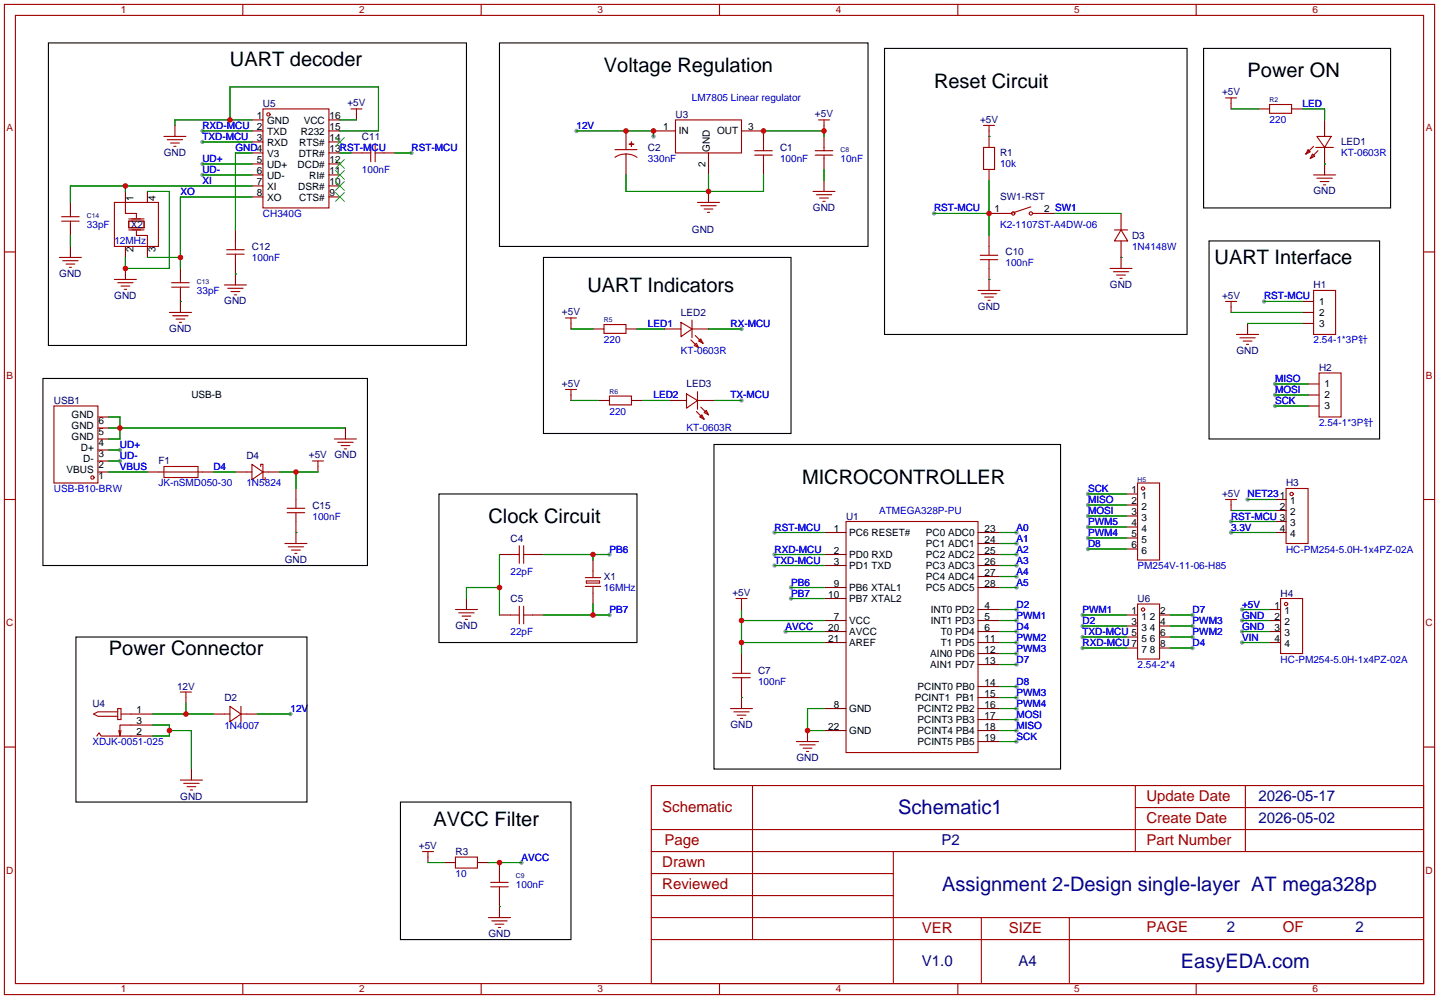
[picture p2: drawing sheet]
<svg xmlns="http://www.w3.org/2000/svg" width="332mm" height="231mm" viewBox="0 0 332 231" stroke-linecap="round" stroke-linejoin="round" font-family="sans-serif">
<g fill="#999">
<circle cx="140.7" cy="142" r=".51"/>
<circle cx="178.8" cy="122.9" r=".51"/>
<circle cx="182.6" cy="135.6" r=".51"/>
<circle cx="182.6" cy="138.2" r=".51"/>
<circle cx="234.7" cy="168.7" r=".51"/>
<circle cx="234.7" cy="166.1" r=".51"/>
<circle cx="234.7" cy="158.5" r=".51"/>
<circle cx="234.7" cy="171.2" r=".51"/>
<circle cx="140.7" cy="128" r=".51"/>
<circle cx="178.8" cy="128" r=".51"/>
<circle cx="178.8" cy="130.6" r=".51"/>
<circle cx="67.1" cy="164.8" r=".51"/>
<circle cx="133.1" cy="30.2" r=".51"/>
<circle cx="150.9" cy="31.5" r=".51"/>
<circle cx="120.4" cy="199.1" r=".51"/>
<circle cx="181.4" cy="145.8" r=".51"/>
<circle cx="234.7" cy="122.9" r=".51"/>
<circle cx="234.7" cy="125.5" r=".51"/>
<circle cx="234.7" cy="128" r=".51"/>
<circle cx="234.7" cy="130.6" r=".51"/>
<circle cx="234.7" cy="133.1" r=".51"/>
<circle cx="234.7" cy="135.6" r=".51"/>
<circle cx="234.7" cy="140.7" r=".51"/>
<circle cx="234.7" cy="143.3" r=".51"/>
<circle cx="234.7" cy="145.8" r=".51"/>
<circle cx="234.7" cy="148.3" r=".51"/>
<circle cx="234.7" cy="150.9" r=".51"/>
<circle cx="234.7" cy="153.4" r=".51"/>
<circle cx="234.7" cy="161" r=".51"/>
<circle cx="234.7" cy="163.6" r=".51"/>
<circle cx="171.2" cy="75.9" r=".51"/>
<circle cx="171.2" cy="92.5" r=".51"/>
<circle cx="215.6" cy="49.3" r=".51"/>
<circle cx="95" cy="35.3" r=".51"/>
<circle cx="46.7" cy="30.2" r=".51"/>
<circle cx="46.7" cy="32.8" r=".51"/>
<circle cx="46.7" cy="37.8" r=".51"/>
<circle cx="46.7" cy="40.4" r=".51"/>
<circle cx="27.7" cy="106.4" r=".51"/>
<circle cx="27.7" cy="103.9" r=".51"/>
<circle cx="291.8" cy="69.6" r=".51"/>
<circle cx="294.4" cy="88.6" r=".51"/>
<circle cx="294.4" cy="91.2" r=".51"/>
<circle cx="294.4" cy="93.7" r=".51"/>
<circle cx="286.8" cy="140.7" r=".51"/>
<circle cx="286.8" cy="143.3" r=".51"/>
<circle cx="286.8" cy="145.8" r=".51"/>
<circle cx="286.8" cy="148.3" r=".51"/>
<circle cx="284.2" cy="122.9" r=".51"/>
<circle cx="284.2" cy="120.4" r=".51"/>
<circle cx="251.2" cy="114" r=".51"/>
<circle cx="251.2" cy="116.6" r=".51"/>
<circle cx="251.2" cy="119.1" r=".51"/>
<circle cx="251.2" cy="121.7" r=".51"/>
<circle cx="251.2" cy="124.2" r=".51"/>
<circle cx="251.2" cy="126.7" r=".51"/>
<circle cx="275.3" cy="142" r=".51"/>
<circle cx="275.3" cy="144.5" r=".51"/>
<circle cx="275.3" cy="147.1" r=".51"/>
<circle cx="275.3" cy="149.6" r=".51"/>
<circle cx="249.9" cy="142" r=".51"/>
<circle cx="249.9" cy="144.5" r=".51"/>
<circle cx="249.9" cy="147.1" r=".51"/>
<circle cx="249.9" cy="149.6" r=".51"/>
<circle cx="288" cy="115.3" r=".51"/>
</g>
<g fill="none" stroke="#a10000" stroke-width=".25">
<path d="M1 1h330.2v228.6h-330.2zM3.6 3.6h325.1v223.5h-325.1zM56 1v2.6M111.1 1v2.6M166.1 1v2.6M221.1 1v2.6M276.2 1v2.6M37.8 31.5h5.1M38.6 32.3h3.6M39.4 33h2M40.1 33.8h.5M60.7 25.1h15.2v22.9h-15.2z"/>
<path d="M81 25.1h2.6M82.3 25.1v1.3M83.6 35.3h2M85.6 33.3v4M86.6 35.3h2M86.6 33.3v4M142 36.3a4.6 4.6 0 0 1 5.1 0M142 34.5h5.1M145.3 33.3h1zM145.8 32.8v1zM156 27.7h15.2v7.6h-15.2zM174.2 34.8h4.1"/>
<path d="M174.2 35.8h4.1M176.3 32.8v2M176.3 35.8v2M188.2 34.8h4.1M188.2 35.8h4.1M189 27.7h2.5M190.2 27.7v1.3M190.2 34v.8M190.2 35.8v.8M227.1 34h2.5v5.1h-2.5zM227.1 29h2.5M228.3 29v1.2"/>
<path d="M283 22.6h2.5M284.2 22.6v1.3M293.1 24.1h5.1v2.1h-5.1zM302 34.5l.5 .6-1 .5zM303 35.6l.5 .5-1 .5zM303.3 33.8l-1.8 1.8M303.8 34h4M304 31.5h3.3l-1.5 2.5zM304.3 34.8l-1.8 1.8M1 58.2h2.6M13.7 59.4h5.1M14.2 51.1h4.1"/>
<path d="M14.2 50h4.1M16.3 49.3v.7M16.3 51.1v.7M26.4 46.7h10.2v10.2h-10.2zM29 46.7v2.6h2.5v1M29.7 51.1h3.6v1.5h-3.6zM29.7 53.1h3.6M29.7 50.5h3.6M31.5 53.3v1.1h2.5v2.5M52.3 58.7h4.1M52.3 57.7h4.1M54.4 55.6v2.1"/>
<path d="M54.4 58.7v2M161 46.7h5.1M161.8 47.5h3.6M162.6 48.3h2M163.3 49h.5M187.7 44.2h5.1M188.5 45h3.5M189.2 45.7h2.1M190 46.5h.5M226.3 59.9h4.1M226.3 58.9h4.1M228.3 56.9v2"/>
<path d="M228.3 59.9v2.1M238 47.8l-4.6 1.5h-2.5M238.5 49.3h2.5M257.3 53.1h3M258.8 53.1l1.5 2.5h-3zM303.3 40.4h5.1M304 41.1h3.6M304.8 41.9h2M305.6 42.7h.5M328.7 58.2h2.5M14.5 60.2h3.5M15.2 61h2.1"/>
<path d="M16 61.7h.5M26.4 64.5h5.1M27.2 65.3h3.5M27.9 66h2.1M28.7 66.8h.5M39.1 72.1h5.1M39.6 65.3h4.1M39.6 66.3h4.1M39.9 72.9h3.5M40.6 73.7h2.1M41.4 74.4h.5M41.7 64.5v.8"/>
<path d="M41.7 66.3v.8M51.8 65.8h5.1M52.6 66.5h3.5M53.3 67.3h2.1M54.1 68.1h.5M130.6 73.4h2.5M131.8 73.4v1.3M139.4 74.9h5.1v2.1h-5.1zM157.2 74.4l2.6 1.5-2.6 1.8zM159.5 78.5l1.8 1.8M159.8 73.9v4.1M160.3 79.8l.5-.6 .5 1.1z"/>
<path d="M160.5 77.5l1.8 1.7M161.3 78.7l.5-.5 .5 1zM225.8 67.1h5.1M226.6 67.8h3.5M227.3 68.6h2.1M228.1 69.3h.5M256.3 62h5.1M257 62.7h3.6M257.8 63.5h2M258.6 64.3h.5M283 69.6h2.5M284.2 69.6v1.3"/>
<path d="M285.5 77.2h5.1M286.3 78h3.5M287 78.7h2.1M287.8 79.5h.5M303.3 67.1h5.1v10.1h-5.1zM12.4 93.7h10.2v17.8h-10.2zM130.6 89.9h2.5M131.8 89.9v1.3M140.7 91.4h5.1v2.1h-5.1zM158.5 90.9l2.5 1.6-2.5 1.7zM160.8 95l1.8 1.8M161 90.4v4.1"/>
<path d="M161.8 94l1.8 1.8M162.1 95.8l.5 1-1.1-.5zM162.6 95.2l.5-.5 .5 1.1zM304.5 86.1h5.1v10.2h-5.1zM1 115.3h2.6M36.6 109h10.1M37.8 107.7h7.9v2.5h-7.9zM56.9 109h1.3M58.2 107.2l2.5 1.8-2.5 1.7zM60.2 107.7v-.5h.5v3.5h.5v-.5M60.7 109h1.3M66.3 118.4h4.1"/>
<path d="M66.3 117.3h4.1M68.3 115.3v2M68.3 118.4v2M72.1 106.4h2.6M73.4 106.4v1.3M77.2 101.3h5.1M78 102.1h3.5M78.7 102.9h2.1M79.5 103.6h.5M262.6 111.5h5.1v17.8h-5.1zM283 115.3h2.5M284.2 115.3v1.3"/>
<path d="M296.9 112.8h5.1v12.7h-5.1zM328.7 115.3h2.5M65.8 125.5h5.1M66.5 126.2h3.6M67.3 127h2M68.1 127.8h.5M117.9 128h2M119.9 126v4M119.9 140v4M120.9 126v4M120.9 140v4M120.9 128h2"/>
<path d="M135.1 133.3h3.6M135.1 135.4h3.6M135.4 134.1h3v.5h-3zM136.9 131.8v1.5M136.9 135.4v1.5M169.9 138.2h2.6M171.2 138.2v1.2M195.3 120.4h30.5v53.3h-30.5zM262.6 139.4h5.1v12.7h-5.1zM295.7 138.2h5v12.7h-5zM41.7 159.8h2.5M42.9 159.8v1.2"/>
<path d="M105.2 140.7h5M105.9 141.5h3.6M106.7 142.2h2M107.4 143h.5M117.9 142h2M120.9 142h2M169.2 156.5h4M169.2 155.4h4M171.2 153.4v2M171.2 156.5v2M1 172.5h2.6M22.4 169.9l.5-.7 .5 .7h6.8"/>
<path d="M27.2 163.6h.7v2.5h-.7zM27.2 164.3h-4.6l-1 .5 1 .6h4.6M27.9 164.8h2.3M27.9 168.7l-.2 1.2M30.2 167.4h-2.5v2.5l-.3-1.2M51.8 164.8h1.3M53.1 163.1l2.5 1.7-2.5 1.8zM55.6 164.8h1.3M55.6 163.1v3.5M168.7 163.6h5M169.4 164.3h3.6M170.2 165.1h2"/>
<path d="M170.9 165.9h.5M183.9 171.2h5.1M184.7 172h3.5M185.4 172.7h2.1M186.2 173.5h.5M328.7 172.5h2.5M41.7 180.1h5M42.4 180.8h3.6M43.2 181.6h2M43.9 182.4h.5M97.5 196.6h2.6M98.8 196.6v1.3"/>
<path d="M105.2 197.9h5v2.5h-5zM150.4 181.4h178.3v45.7h-178.3zM150.4 196.6h178.3M150.4 191.5h178.3M173.7 181.4v35.5M206.2 196.6v30.5M262.1 181.4v15.2M262.1 186.4h66.6M287.5 181.4v15.2M112.8 211.8h5.1M113.3 204.7h4M113.3 203.7h4"/>
<path d="M113.5 212.6h3.6M114.3 213.4h2M115.1 214.1h.5M115.3 201.7v2M115.3 204.7v2.1M150.4 201.7h55.8M150.4 216.9h178.3M150.4 211.8h178.3M150.4 206.8h55.8M226.6 211.8v15.3M246.9 211.8v15.3M56 227.1v2.5"/>
<path d="M111.1 227.1v2.5M166.1 227.1v2.5M221.1 227.1v2.5M276.2 227.1v2.5"/>
<circle cx="62" cy="26.4" r=".38"/>
<circle cx="233.9" cy="49.3" r=".38"/>
<circle cx="238" cy="49.3" r=".38"/>
<circle cx="21.3" cy="110.2" r=".38"/>
<circle cx="263.9" cy="112.8" r=".38"/>
<circle cx="298.2" cy="114" r=".38"/>
<circle cx="296.9" cy="139.4" r=".38"/>
<circle cx="263.9" cy="140.7" r=".38"/>
</g>
<g fill="none" stroke="#870000" stroke-width=".25">
<path d="M40.4 29v2.5M58.2 30.2h2.5M58.2 27.7h2.5M58.2 32.8h2.5M58.2 35.3h2.5M58.2 37.8h2.5M75.9 30.2h2.6M75.9 27.7h2.6M75.9 32.8h2.6M75.9 35.3h2.6M75.9 37.8h2.6M81 35.3h2.6"/>
<path d="M82.3 26.4v1.3M88.6 35.3h2.6M144.5 30.2v4.3M144.5 35.6v4.8M150.9 30.2h5.1M163.6 35.3v5.1M171.2 30.2h5.1v2.6M176.3 37.8v2.6M190.2 29v1.2M190.2 31.5v2.5M190.2 36.6v2.5M228.3 30.2v3.8"/>
<path d="M228.3 39.1v2.6M284.2 23.9v1.2M290.6 25.1h2.5M298.2 25.1h2.5M305.8 27.7v3.8M305.8 34v6.4M16.3 46.7v2.6M16.3 51.8v2.6M16.3 56.9v2.5M29 44.2v2.5M29 56.9v2.5M34 44.2v2.5"/>
<path d="M34 56.9v2.5M54.4 53.1v2.5M58.2 40.4h2.5M58.2 42.9h2.5M58.2 45.5h2.5M75.9 40.4h2.6M75.9 42.9h2.6M75.9 45.5h2.6M163.6 44.2v2.5M190.2 41.7v2.5M228.3 49.3h2.6M228.3 54.4v2.5"/>
<path d="M241 49.3h2.6M258.8 49.3v3.8M258.8 55.6v6.4M29 62v2.5M41.7 62v2.5M41.7 67.1v5M54.4 60.7v5.1M131.8 74.7v1.2M136.9 75.9h2.5M144.5 75.9h2.6M153.4 75.9h3.8M159.8 75.9h3.8"/>
<path d="M228.3 62v5.1M284.2 70.9v1.2M288 74.7v2.5M300.7 74.7h2.6M300.7 69.6h2.6M300.7 72.1h2.6M22.6 98.8h2.5M22.6 96.3h2.5M79.8 98.8v2.5M131.8 91.2v1.3M138.2 92.5h2.5M145.8 92.5h2.5"/>
<path d="M154.7 92.5h3.8M161 92.5h3.8M302 93.7h2.5M302 88.6h2.5M302 91.2h2.5M22.6 109h2.5M22.6 106.4h2.5M22.6 103.9h2.5M22.6 101.3h2.5M34 109h2.6M46.7 109h2.6M54.4 109h2.5"/>
<path d="M62 109h2.5M68.3 112.8v2.5M73.4 107.7v1.3M260.1 114h2.5M260.1 116.6h2.5M260.1 119.1h2.5M284.2 116.6v1.3M294.4 115.3h2.5M294.4 117.9h2.5M68.3 120.4v5.1M107.7 138.2v2.5M115.3 128h2.6"/>
<path d="M122.9 128h2.6M136.9 129.3v2.5M136.9 136.9v2.5M171.2 139.4v1.3M190.2 122.9h5.1M190.2 128h5.1M190.2 130.6h5.1M190.2 135.6h5.1M190.2 138.2h5.1M225.8 122.9h5.1M225.8 128h5.1M225.8 130.6h5.1"/>
<path d="M225.8 135.6h5.1M225.8 125.5h5.1M225.8 133.1h5.1M260.1 121.7h2.5M260.1 124.2h2.5M260.1 126.7h2.5M294.4 122.9h2.5M294.4 120.4h2.5M115.3 142h2.6M122.9 142h2.6M171.2 150.9v2.5M171.2 158.5v5.1"/>
<path d="M190.2 143.3h5.1M190.2 145.8h5.1M190.2 148.3h5.1M225.8 140.7h5.1M225.8 143.3h5.1M225.8 145.8h5.1M225.8 148.3h5.1M225.8 150.9h5.1M225.8 153.4h5.1M225.8 158.5h5.1M260.1 142h2.5M260.1 149.6h2.5"/>
<path d="M260.1 144.5h2.5M260.1 147.1h2.5M267.7 142h2.6M267.7 149.6h2.6M267.7 144.5h2.6M267.7 147.1h2.6M293.1 140.7h2.6M293.1 143.3h2.6M293.1 145.8h2.6M293.1 148.3h2.6M30.2 164.8h5.1M30.2 167.4h5.1"/>
<path d="M30.2 169.9h5.1M42.9 161v1.3M44.2 177.5v2.6M49.3 164.8h2.5M56.9 164.8h2.5M186.4 168.7v2.5M190.2 163.6h5.1M190.2 168.7h5.1M225.8 163.6h5.1M225.8 161h5.1M225.8 166.1h5.1M225.8 168.7h5.1"/>
<path d="M225.8 171.2h5.1M98.8 197.9v1.2M102.6 199.1h2.6M110.2 199.1h2.6M115.3 199.1v2.6M115.3 206.8v5"/>
</g>
<g fill="none" stroke="#008700" stroke-width=".25">
<path d="M46.7 30.2h11.5M46.7 32.8h11.5M46.7 37.8h11.5M53.1 27.7v-7.6h34.3v10.1h-8.9M58.2 27.7h-17.8v1.3M58.2 35.3h-3.8v17.8M78.5 27.7h3.8M78.5 35.3h2.5M91.2 35.3h3.8M133.1 30.2h17.8v1.3M176.3 30.2h13.9v1.3M190.2 39.1v2.6"/>
<path d="M228.3 31.5h.1M284.2 25.1h6.4M300.7 25.1h5.1v2.6M305.8 37.8h.1M16.3 54.4v2.5M29 42.9v1.3M34 44.2h5.1v17.8h-10.1v-2.6M34 59.4h7.7M46.7 40.4h11.5M58.2 45.5h-16.5v16.5M58.2 42.9h-41.9v3.8M144.5 40.4v3.8h31.8v-3.8"/>
<path d="M163.6 40.4v3.8M215.6 49.3h12.7M228.3 41.7v12.7M243.6 49.3h15.2M258.8 59.4h.1M41.7 69.6h.1M54.4 63.2h.1M131.8 75.9h5.1M147.1 75.9h6.3M163.6 75.9h7.6M228.3 64.5h.1M284.2 72.1h16.5"/>
<path d="M288 74.7h12.7M291.8 69.6h8.9M25.1 98.8h54.7M25.1 96.3h2.6v5h-2.6M131.8 92.5h6.4M148.3 92.5h6.4M164.8 92.5h6.4M294.4 88.6h7.6M294.4 91.2h7.6M294.4 93.7h7.6M25.1 106.4h2.6M25.1 109h8.9"/>
<path d="M25.1 103.9h2.6M49.3 109h5.1M64.5 109h8.9M68.3 109v3.8M251.2 114h8.9M251.2 116.6h8.9M251.2 119.1h8.9M284.2 117.9h10.2M288 115.3h6.4M68.3 122.9h.1M115.3 135.6h-7.6v2.6M115.3 128v14"/>
<path d="M125.5 128h15.2M136.9 128v1.3M136.9 139.4v2.6M178.8 122.9h11.4M178.8 128h11.4M178.8 130.6h11.4M182.6 135.6h7.6M182.6 138.2h7.6M230.9 135.6h3.8M230.9 122.9h3.8M230.9 128h3.8M230.9 130.6h3.8"/>
<path d="M230.9 125.5h3.8M230.9 133.1h3.8M251.2 121.7h8.9M251.2 124.2h8.9M251.2 126.7h8.9M284.2 122.9h10.2M284.2 120.4h10.2M125.5 142h15.2M171.2 140.7v10.2M171.2 143.3h19M171.2 148.3h19M181.4 145.8h8.8"/>
<path d="M230.9 158.5h3.8M230.9 143.3h3.8M230.9 148.3h3.8M230.9 145.8h3.8M230.9 140.7h3.8M230.9 150.9h3.8M230.9 153.4h3.8M249.9 142h10.2M249.9 144.5h10.2M249.9 147.1h10.2M249.9 149.6h10.2M270.3 142h5"/>
<path d="M270.3 144.5h5M270.3 147.1h5M270.3 149.6h5M286.8 143.3h6.3M286.8 148.3h6.3M286.8 145.8h6.3M286.8 140.7h6.3M35.3 164.8h14M35.3 167.4h3.8v2.5h-3.8M39.1 168.7h5.1v8.8M42.9 162.3v2.5M59.4 164.8h7.7"/>
<path d="M171.2 161h.1M190.2 163.6h-3.8v5.1h3.8M230.9 168.7h3.8M230.9 163.6h3.8M230.9 166.1h3.8M230.9 171.2h3.8M230.9 161h3.8M98.8 199.1h3.8M112.8 199.1h7.6M115.3 209.3h.1"/>
</g>
<path d="M11.2 9.9h96.5v69.9h-96.5zM115.3 9.9h85.1v47h-85.1zM204.2 11.2h69.9v66h-69.9zM277.9 11.2h43.2v36.8h-43.2zM125.5 59.4h57.1v40.7h-57.1zM279.1 55.6h39.4v45.7h-39.4zM9.9 87.4h74.9v43.2h-74.9zM101.3 114h45.8v34.3h-45.8zM164.8 102.6h80.1v74.9h-80.1zM17.5 147.1h53.4v38.1h-53.4zM92.5 185.2h39.3v31.7h-39.3z" fill="none" stroke="#000" stroke-width=".25"/>
<path d="M77.5 39.4l2 2M77.5 36.8l2 2.1M77.5 31.8l2 2M79.5 39.4l-2 2M79.5 36.8l-2 2.1M79.5 31.8l-2 2M77.5 44.5l2 2M77.5 41.9l2 2M79.5 44.5l-2 2M79.5 41.9l-2 2" fill="none" stroke="#3c3" stroke-width=".25"/>
<g fill="#c00">
<circle cx="186.4" cy="168.7" r=".63"/>
<circle cx="163.6" cy="44.2" r=".63"/>
<circle cx="136.9" cy="142" r=".63"/>
<circle cx="115.3" cy="135.6" r=".63"/>
<circle cx="136.9" cy="128" r=".63"/>
<circle cx="190.2" cy="30.2" r=".63"/>
<circle cx="176.3" cy="30.2" r=".63"/>
<circle cx="144.5" cy="30.2" r=".63"/>
<circle cx="150.9" cy="30.2" r=".63"/>
<circle cx="171.2" cy="143.3" r=".63"/>
<circle cx="171.2" cy="148.3" r=".63"/>
<circle cx="115.3" cy="199.1" r=".63"/>
<circle cx="39.1" cy="168.7" r=".63"/>
<circle cx="42.9" cy="164.8" r=".63"/>
<circle cx="228.3" cy="49.3" r=".63"/>
<circle cx="53.1" cy="27.7" r=".63"/>
<circle cx="29" cy="62" r=".63"/>
<circle cx="41.7" cy="59.4" r=".63"/>
<circle cx="29" cy="42.9" r=".63"/>
<circle cx="27.7" cy="98.8" r=".63"/>
<circle cx="68.3" cy="109" r=".63"/>
</g>
<g font-size="4.6">
<text x="53.1" y="15.3">UART decoder</text>
<text x="139.4" y="16.6">Voltage Regulation</text>
<text x="288" y="17.9">Power ON</text>
<text x="215.6" y="20.4">Reset Circuit</text>
<text x="280.4" y="61.1">UART Interface</text>
<text x="135.6" y="67.4">UART Indicators</text>
<text x="185.2" y="111.9">MICROCONTROLLER</text>
<text x="112.8" y="120.7">Clock Circuit</text>
<text x="25.1" y="151.2">Power Connector</text>
<text x="100.1" y="190.6">AVCC Filter</text>
</g>
<g font-size="4.6" fill="#000080">
<text x="207.4" y="187.8">Schematic1</text>
<text x="217.5" y="205.6">Assignment 2-Design single-layer AT mega328p</text>
<text x="272.6" y="223.4">EasyEDA.com</text>
</g>
<g font-size="3.5" fill="#a00000">
<text x="264.7" y="184.9">Update Date</text>
<text x="152.9" y="187.5">Schematic</text>
<text x="264.7" y="190">Create Date</text>
<text x="153.4" y="195.1">Page</text>
<text x="264.7" y="195.1">Part Number</text>
<text x="152.9" y="200.2">Drawn</text>
<text x="152.9" y="205.3">Reviewed</text>
<text x="212.8" y="215.4">VER</text>
<text x="232.9" y="215.4">SIZE</text>
<text x="264.7" y="215.2">PAGE</text>
<text x="296.2" y="215.2">OF</text>
</g>
<g font-size="3.5" fill="#000080">
<text x="290.6" y="184.9">2026-05-17</text>
<text x="290.6" y="190">2026-05-02</text>
<text x="217.3" y="195.1">P2</text>
<text x="283.3" y="215.2">2</text>
<text x="313" y="215.2">2</text>
<text x="212.8" y="223">V1.0</text>
<text x="235.1" y="223">A4</text>
</g>
<g font-size="2.3" fill="#a00000">
<text x="27.9" y="3">1</text>
<text x="82.9" y="3">2</text>
<text x="138" y="3">3</text>
<text x="193" y="3">4</text>
<text x="248" y="3">5</text>
<text x="303.1" y="3">6</text>
<text x="1.5" y="30.3">A</text>
<text x="329.2" y="30.3">A</text>
<text x="1.5" y="87.4">B</text>
<text x="329.2" y="87.4">B</text>
<text x="1.5" y="144.6">C</text>
<text x="329.1" y="144.6">C</text>
<text x="1.5" y="201.7">D</text>
<text x="329.1" y="201.7">D</text>
<text x="27.9" y="229">1</text>
<text x="82.9" y="229">2</text>
<text x="138" y="229">3</text>
<text x="193" y="229">4</text>
<text x="248" y="229">5</text>
<text x="303.1" y="229">6</text>
</g>
<g font-size="2.3" fill="#00f">
<text x="159.8" y="23.4">LM7805 Linear regulator</text>
<text x="46.7" y="29.8">RXD-MCU</text>
<text x="133.1" y="29.8">12V</text>
<text x="293.1" y="28.5">220</text>
<text x="300.7" y="24.7">LED</text>
<text x="46.7" y="32.3">TXD-MCU</text>
<text x="54.4" y="34.8">GND4</text>
<text x="95" y="34.8">RST-MCU</text>
<text x="46.7" y="37.4">UD+</text>
<text x="46.7" y="39.9">UD-</text>
<text x="83.6" y="39.9">100nF</text>
<text x="149.6" y="37.4">330nF</text>
<text x="180.1" y="37.4">100nF</text>
<text x="194.1" y="37.4">10nF</text>
<text x="230.9" y="38.7">10k</text>
<text x="309.6" y="36.1">KT-0603R</text>
<text x="41.7" y="45">XO</text>
<text x="46.7" y="42.5">XI</text>
<text x="20.1" y="52.6">33pF</text>
<text x="60.7" y="50.1">CH340G</text>
<text x="215.6" y="48.8">RST-MCU</text>
<text x="230.9" y="52.6">K2-1107ST-A4DW-06</text>
<text x="26.4" y="56.4">12MHz</text>
<text x="261.4" y="57.7">1N4148W</text>
<text x="58.2" y="60.2">100nF</text>
<text x="232.2" y="61.5">100nF</text>
<text x="45.5" y="67.9">33pF</text>
<text x="291.8" y="69.1">RST-MCU</text>
<text x="149.6" y="75.5">LED1</text>
<text x="168.7" y="75.5">RX-MCU</text>
<text x="139.4" y="79.3">220</text>
<text x="157.2" y="81.8">KT-0603R</text>
<text x="303.3" y="79.3">2.54-1*3P针</text>
<text x="294.4" y="88.2">MISO</text>
<text x="140.7" y="95.8">220</text>
<text x="150.9" y="92">LED2</text>
<text x="168.7" y="92">TX-MCU</text>
<text x="294.4" y="90.7">MOSI</text>
<text x="294.4" y="93.3">SCK</text>
<text x="158.5" y="99.6">KT-0603R</text>
<text x="304.5" y="98.3">2.54-1*3P针</text>
<text x="27.7" y="106">UD-</text>
<text x="27.7" y="103.4">UD+</text>
<text x="12.4" y="113.6">USB-B10-BRW</text>
<text x="27.7" y="108.5">VBUS</text>
<text x="36.6" y="112.3">JK-nSMD050-30</text>
<text x="49.3" y="108.5">D4</text>
<text x="56.9" y="112.3">1N5824</text>
<text x="251.2" y="113.6">SCK</text>
<text x="72.1" y="119.9">100nF</text>
<text x="202.9" y="118.7">ATMEGA328P-PU</text>
<text x="251.2" y="116.1">MISO</text>
<text x="251.2" y="118.7">MOSI</text>
<text x="284.2" y="119.9">RST-MCU 3</text>
<text x="288" y="114.9">NET231</text>
<text x="178.8" y="122.5">RST-MCU</text>
<text x="234.7" y="122.5">A0</text>
<text x="234.7" y="125">A1</text>
<text x="251.2" y="121.2">PWM5</text>
<text x="251.2" y="123.7">PWM4</text>
<text x="284.2" y="122.5">3.3V</text>
<text x="140.7" y="127.6">PB6</text>
<text x="178.8" y="127.6">RXD-MCU</text>
<text x="178.8" y="130.1">TXD-MCU</text>
<text x="234.7" y="127.6">A2</text>
<text x="234.7" y="130.1">A3</text>
<text x="251.2" y="126.3">D8</text>
<text x="262.6" y="131.4">PM254V-11-06-H85</text>
<text x="296.9" y="127.6">HC-PM254-5.0H-1x4PZ-02A</text>
<text x="117.9" y="132.6">22pF</text>
<text x="139.4" y="136.4">16MHz</text>
<text x="182.6" y="135.2">PB6</text>
<text x="182.6" y="137.7">PB7</text>
<text x="234.7" y="132.6">A4</text>
<text x="234.7" y="135.2">A5</text>
<text x="140.7" y="141.5">PB7</text>
<text x="234.7" y="140.3">D2</text>
<text x="234.7" y="142.8">PWM1</text>
<text x="249.9" y="141.5">PWM1</text>
<text x="275.3" y="141.5">D7</text>
<text x="286.8" y="140.3">+5V</text>
<text x="286.8" y="142.8">GND</text>
<text x="117.9" y="146.6">22pF</text>
<text x="181.4" y="145.3">AVCC</text>
<text x="234.7" y="145.3">D4</text>
<text x="234.7" y="147.9">PWM2</text>
<text x="249.9" y="144.1">D2</text>
<text x="249.9" y="146.6">TXD-MCU 5</text>
<text x="249.9" y="149.1">RXD-MCU7</text>
<text x="275.3" y="144.1">PWM3</text>
<text x="275.3" y="146.6">PWM2</text>
<text x="275.3" y="149.1">D4</text>
<text x="286.8" y="145.3">GND</text>
<text x="286.8" y="147.9">VIN</text>
<text x="234.7" y="150.4">PWM3</text>
<text x="234.7" y="153">D7</text>
<text x="262.6" y="154.2">2.54-2*4</text>
<text x="295.7" y="153">HC-PM254-5.0H-1x4PZ-02A</text>
<text x="175" y="158">100nF</text>
<text x="234.7" y="158">D8</text>
<text x="234.7" y="160.6">PWM3</text>
<text x="67.1" y="164.4">12V</text>
<text x="234.7" y="165.7">MOSI</text>
<text x="234.7" y="163.1">PWM4</text>
<text x="21.3" y="172">XDJK-0051-025</text>
<text x="51.8" y="168.2">1N4007</text>
<text x="234.7" y="168.2">MISO</text>
<text x="234.7" y="170.7">SCK</text>
<text x="105.2" y="202.5">10</text>
<text x="120.4" y="198.7">AVCC</text>
<text x="119.1" y="205">100nF</text>
</g>
<g font-size="2.3" fill="#000080">
<text x="282.1" y="22">+5V</text>
<text x="60.7" y="24.7">U5</text>
<text x="80.2" y="24.6">+5V</text>
<text x="156" y="27.2">U3</text>
<text x="188.2" y="27.1">+5V</text>
<text x="226.3" y="28.4">+5V</text>
<text x="37.8" y="36">GND</text>
<text x="83.6" y="32.3">C11</text>
<text x="149.6" y="34.8">C2</text>
<text x="180.1" y="34.8">C1</text>
<text x="309.6" y="33.6">LED1</text>
<text x="230.9" y="36.1">R1</text>
<text x="230.9" y="46.3">SW1-RST</text>
<text x="303.3" y="44.9">GND</text>
<text x="30.2" y="52.6">X2</text>
<text x="159.7" y="53.8">GND</text>
<text x="187.7" y="48.7">GND</text>
<text x="58.2" y="57.7">C12</text>
<text x="232.2" y="59">C10</text>
<text x="261.4" y="55.2">D3</text>
<text x="13.7" y="63.9">GND</text>
<text x="26.4" y="69">GND</text>
<text x="51.8" y="70.3">GND</text>
<text x="225.8" y="71.6">GND</text>
<text x="256.3" y="66.5">GND</text>
<text x="282.1" y="69">+5V</text>
<text x="303.3" y="66.6">H1</text>
<text x="39.1" y="76.6">GND</text>
<text x="129.7" y="72.8">+5V</text>
<text x="157.2" y="72.9">LED2</text>
<text x="285.5" y="81.7">GND</text>
<text x="129.7" y="89.3">+5V</text>
<text x="158.5" y="89.5">LED3</text>
<text x="304.5" y="85.6">H2</text>
<text x="12.4" y="93.3">USB1</text>
<text x="36.6" y="107.2">F1</text>
<text x="56.9" y="106">D4</text>
<text x="71.3" y="105.8">+5V</text>
<text x="77.2" y="105.8">GND</text>
<text x="296.9" y="112.3">H3</text>
<text x="72.1" y="117.4">C15</text>
<text x="195.3" y="119.9">U1</text>
<text x="282.1" y="114.7">+5V</text>
<text x="117.9" y="125">C4</text>
<text x="65.8" y="130">GND</text>
<text x="139.4" y="133.9">X1</text>
<text x="169.1" y="137.6">+5V</text>
<text x="295.7" y="137.7">H4</text>
<text x="117.9" y="139">C5</text>
<text x="262.6" y="139">U6</text>
<text x="105.1" y="145.2">GND</text>
<text x="175" y="155.5">C7</text>
<text x="40.9" y="159.2">12V</text>
<text x="51.8" y="161.8">D2</text>
<text x="21.3" y="163.1">U4</text>
<text x="168.6" y="168.1">GND</text>
<text x="183.9" y="175.7">GND</text>
<text x="41.6" y="184.6">GND</text>
<text x="96.7" y="196">+5V</text>
<text x="105.2" y="197.4">R3</text>
<text x="112.8" y="216.3">GND</text>
</g>
<g font-size="2.3">
<text x="59.3" y="27.5">1</text>
<text x="59.3" y="30">2</text>
<text x="61.6" y="28.7">GND</text>
<text x="70.1" y="28.7">VCC</text>
<text x="76.1" y="30">15</text>
<text x="76.1" y="27.5">16</text>
<text x="153.1" y="30">1</text>
<text x="172.7" y="30">3</text>
<text x="59.3" y="32.5">3</text>
<text x="61.6" y="31.3">TXD</text>
<text x="61.6" y="33.8">RXD</text>
<text x="69.1" y="33.8">RTS#</text>
<text x="69.5" y="31.3">R232</text>
<text x="76.1" y="35.1">13RST-MCU</text>
<text x="76.1" y="32.5">14</text>
<text x="156.7" y="31">IN</text>
<text x="163.9" y="35" transform="rotate(-90 163.9 35)">GND</text>
<text x="165.6" y="31">OUT</text>
<text x="59.3" y="37.6">5</text>
<text x="59.3" y="40.2">6</text>
<text x="61.6" y="36.3">V3</text>
<text x="61.6" y="38.9">UD+</text>
<text x="61.6" y="41.4">UD-</text>
<text x="68.7" y="38.9">DCD#</text>
<text x="69" y="36.3">DTR#</text>
<text x="71.4" y="41.4">RI#</text>
<text x="76.1" y="40.2">11</text>
<text x="76.1" y="37.6">12</text>
<text x="162.9" y="38.6" transform="rotate(-90 162.9 38.6)">2</text>
<text x="30.8" y="46.5" transform="rotate(-90 30.8 46.5)">1</text>
<text x="35.9" y="46.5" transform="rotate(-90 35.9 46.5)">4</text>
<text x="59.3" y="42.7">7</text>
<text x="59.3" y="45.2">8</text>
<text x="61.6" y="44">XI</text>
<text x="61.6" y="46.5">XO</text>
<text x="68.8" y="44">DSR#</text>
<text x="69.1" y="46.5">CTS#</text>
<text x="76.1" y="45.2">9</text>
<text x="76.1" y="42.7">10</text>
<text x="229.6" y="49">1</text>
<text x="241" y="49">2 SW1</text>
<text x="30.8" y="58.2" transform="rotate(-90 30.8 58.2)">2</text>
<text x="35.9" y="58.2" transform="rotate(-90 35.9 58.2)">3</text>
<text x="304.5" y="70.4">1</text>
<text x="304.5" y="75.5">3</text>
<text x="304.5" y="72.9">2</text>
<text x="305.8" y="89.4">1</text>
<text x="44.2" y="92">USB-B</text>
<text x="305.8" y="94.5">3</text>
<text x="305.8" y="92">2</text>
<text x="16.5" y="101.7">GND</text>
<text x="16.5" y="99.2">GND</text>
<text x="16.5" y="96.6">GND</text>
<text x="22.7" y="100.4">5</text>
<text x="22.7" y="97.9">6</text>
<text x="18.7" y="104.2">D+</text>
<text x="19.2" y="106.8">D-</text>
<text x="22.7" y="105.5">3</text>
<text x="22.7" y="103">4</text>
<text x="15.4" y="109.3">VBUS</text>
<text x="22.7" y="110.6">1</text>
<text x="22.7" y="108">2</text>
<text x="261.2" y="113.8">1</text>
<text x="261.2" y="116.4">2</text>
<text x="261.2" y="118.9">3</text>
<text x="263.6" y="115.1">1</text>
<text x="263.6" y="117.6">2</text>
<text x="295.5" y="117.6">2</text>
<text x="297.9" y="116.4">1</text>
<text x="297.9" y="118.9">2</text>
<text x="192.5" y="122.7">1</text>
<text x="196.1" y="123.7">PC6 RESET#</text>
<text x="213.8" y="123.7">PC0 ADC0</text>
<text x="227.3" y="122.7">23</text>
<text x="227.3" y="125.2">24</text>
<text x="261.2" y="121.4">4</text>
<text x="261.2" y="124">5</text>
<text x="263.6" y="120.2">3</text>
<text x="263.6" y="122.7">4</text>
<text x="263.6" y="125.2">5</text>
<text x="295.5" y="122.7">4</text>
<text x="297.9" y="121.4">3</text>
<text x="297.9" y="124">4</text>
<text x="192.5" y="127.8">2</text>
<text x="192.5" y="130.3">3</text>
<text x="196.1" y="128.8">PD0 RXD</text>
<text x="196.1" y="131.3">PD1 TXD</text>
<text x="213.8" y="126.3">PC1 ADC1</text>
<text x="213.8" y="128.8">PC2 ADC2</text>
<text x="213.8" y="131.3">PC3 ADC3</text>
<text x="227.3" y="127.8">25</text>
<text x="227.3" y="130.3">26</text>
<text x="261.2" y="126.5">6</text>
<text x="263.6" y="127.8">6</text>
<text x="191.2" y="137.9">10</text>
<text x="192.5" y="135.4">9</text>
<text x="196.1" y="136.4">PB6 XTAL1</text>
<text x="213.8" y="133.9">PC4 ADC4</text>
<text x="213.8" y="136.4">PC5 ADC5</text>
<text x="227.3" y="132.9">27</text>
<text x="227.3" y="135.4">28</text>
<text x="192.5" y="143">7</text>
<text x="196.1" y="139">PB7 XTAL2</text>
<text x="214.9" y="141.5">INT0 PD2</text>
<text x="227.3" y="140.5">4</text>
<text x="227.3" y="143">5</text>
<text x="261.2" y="141.8">1</text>
<text x="263.6" y="143">1</text>
<text x="265.5" y="143">2</text>
<text x="267.8" y="141.8">2</text>
<text x="294.2" y="140.5">1</text>
<text x="294.2" y="143">2</text>
<text x="296.6" y="141.8">1</text>
<text x="191.2" y="145.6">20</text>
<text x="191.2" y="148.1">21</text>
<text x="196.1" y="144">VCC</text>
<text x="196.1" y="146.6">AVCC</text>
<text x="196.1" y="149.1">AREF</text>
<text x="214.9" y="144">INT1 PD3</text>
<text x="217.2" y="146.6">T0 PD4</text>
<text x="217.2" y="149.1">T1 PD5</text>
<text x="227.3" y="145.6">6</text>
<text x="227.3" y="148.1">11</text>
<text x="261.2" y="144.3">3</text>
<text x="263.6" y="145.6">3</text>
<text x="263.6" y="148.1">5</text>
<text x="265.5" y="148.1">6</text>
<text x="265.5" y="145.6">4</text>
<text x="267.8" y="149.4">8</text>
<text x="267.8" y="146.8">6</text>
<text x="267.8" y="144.3">4</text>
<text x="294.2" y="145.6">3</text>
<text x="294.2" y="148.1">4</text>
<text x="296.6" y="144.3">2</text>
<text x="296.6" y="146.8">3</text>
<text x="296.6" y="149.4">4</text>
<text x="214.8" y="151.7">AIN0 PD6</text>
<text x="214.8" y="154.2">AIN1 PD7</text>
<text x="227.3" y="150.6">12</text>
<text x="227.3" y="153.2">13</text>
<text x="263.6" y="150.6">7</text>
<text x="265.5" y="150.6">8</text>
<text x="211.2" y="161.8">PCINT1 PB1</text>
<text x="211.8" y="159.3">PCINT0 PB0</text>
<text x="227.3" y="158.3">14</text>
<text x="227.3" y="160.8">15</text>
<text x="31.5" y="167.2">3</text>
<text x="31.5" y="164.6">1</text>
<text x="192.5" y="163.3">8</text>
<text x="196.1" y="164.4">GND</text>
<text x="211.8" y="164.4">PCINT2 PB2</text>
<text x="211.8" y="166.9">PCINT3 PB3</text>
<text x="227.3" y="163.3">16</text>
<text x="227.3" y="165.9">17</text>
<text x="31.5" y="169.7">2</text>
<text x="191.2" y="168.4">22</text>
<text x="196.1" y="169.4">GND</text>
<text x="211.8" y="169.4">PCINT4 PB4</text>
<text x="211.8" y="172">PCINT5 PB5</text>
<text x="227.3" y="168.4">18</text>
<text x="227.3" y="171">19</text>
</g>
<g font-size="1.6" fill="#000080">
<text x="293.1" y="23.6">R2</text>
<text x="194.1" y="35">C8</text>
<text x="20.1" y="50.2">C14</text>
<text x="45.5" y="65.5">C13</text>
<text x="139.4" y="74.4">R5</text>
<text x="140.7" y="90.9">R6</text>
<text x="262.6" y="111.2">H5</text>
<text x="119.1" y="202.6">C9</text>
</g>
</svg>
